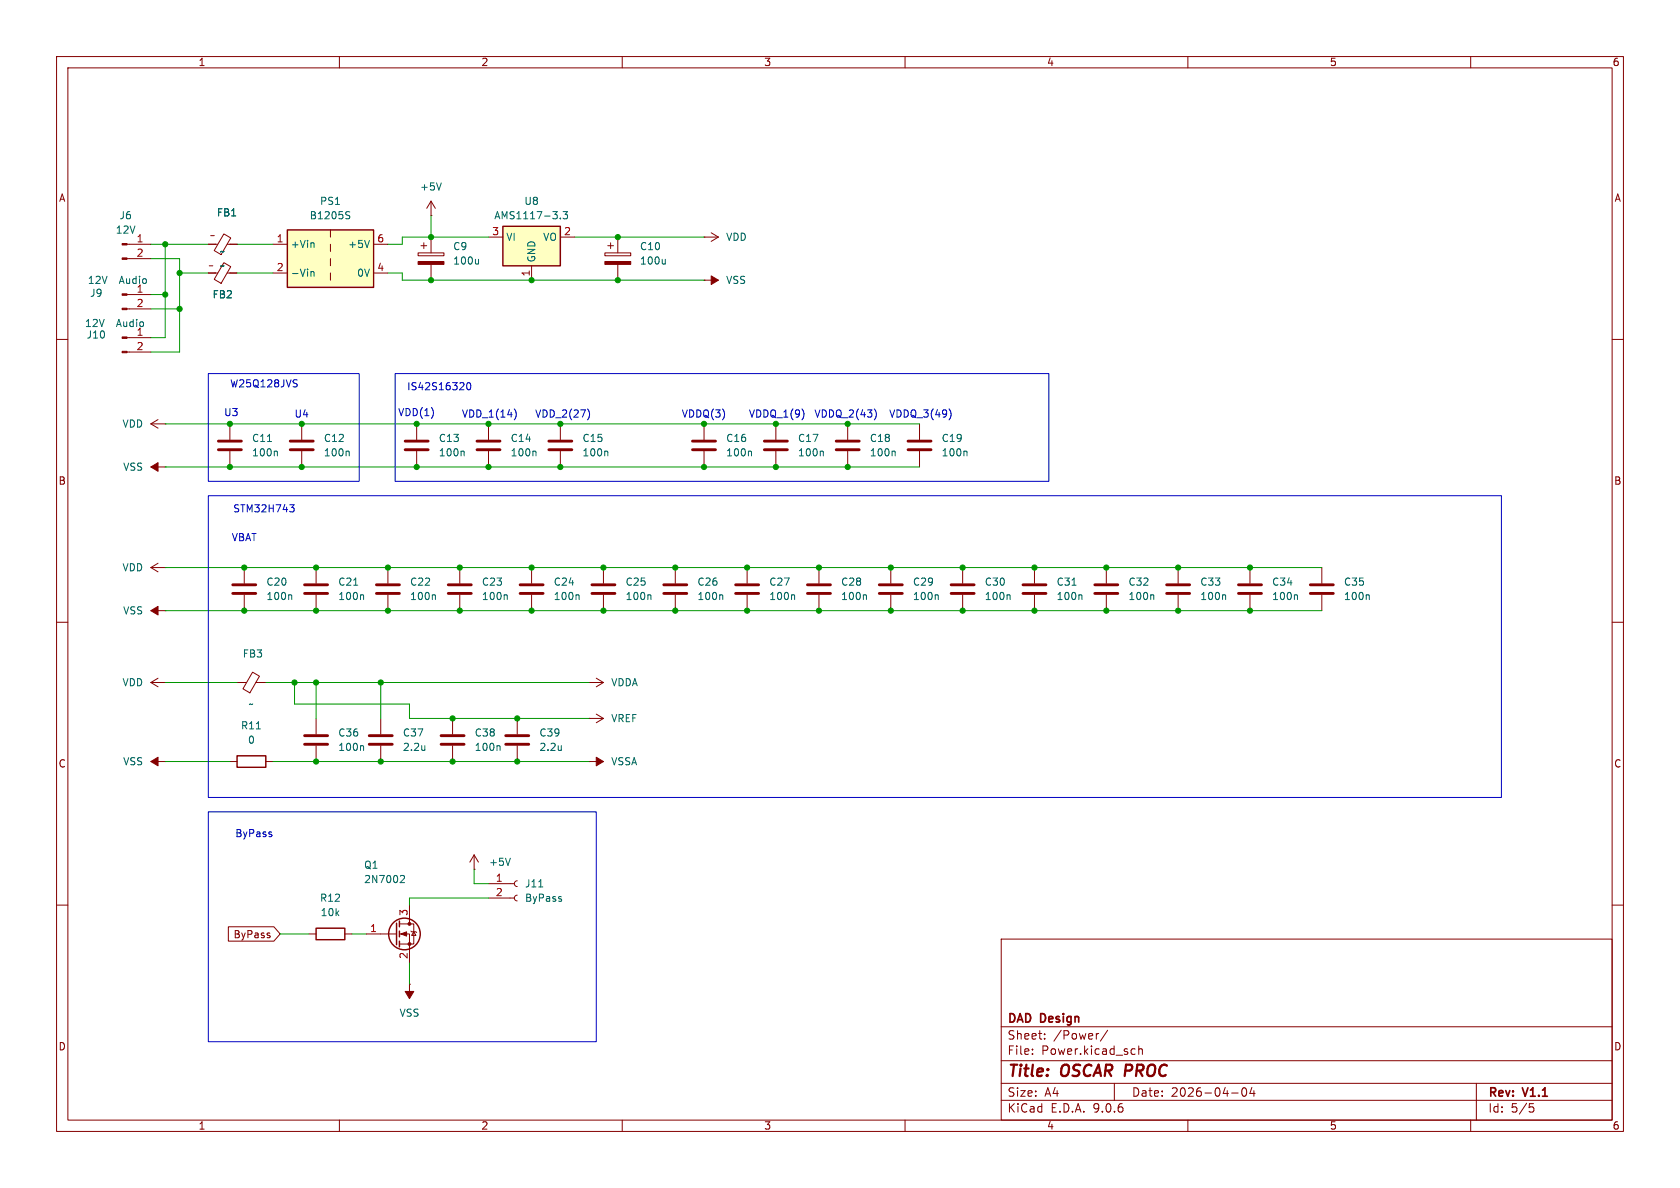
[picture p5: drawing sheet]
<svg xmlns="http://www.w3.org/2000/svg" width="297mm" height="210mm" viewBox="0 0 297 210" stroke-linecap="round" stroke-linejoin="round" font-family="sans-serif">
<g fill="none" stroke="#840000" stroke-width=".18">
<path d="M10 10h277v190h-277zM12 12h273v186h-273zM60 10v2M110 10v2M160 10v2M210 10v2M260 10v2M73.9 44.7h4.6v.5h-4.6zM74.4 43.4h1M74.9 42.9v1M76.2 41.9v2.8M76.2 46.7v2.8"/>
<path d="M124.5 41.9h.1M124.5 49.5h.1M124.5 41.9h2.5M124.5 49.5h2.5M125.7 41.1l1.3 .8M127 41.9l-1.3 .8M10 60h2M26.7 74.9l1.2 .8M26.7 74.9h2.5M27.9 74.2l-1.2 .7M29.2 74.9h.1M40.6 74.9v2.8"/>
<path d="M40.6 79.8v2.8M53.3 74.9v2.8M53.3 79.8v2.8M73.7 74.9v2.8M73.7 79.8v2.8M86.4 74.9v2.8M86.4 79.8v2.8M124.5 74.9v2.8M124.5 79.8v2.8M137.2 74.9v2.8M137.2 79.8v2.8M149.9 74.9v2.8"/>
<path d="M149.9 79.8v2.8M162.6 74.9v2.8M162.6 79.8v2.8M285 60h2M26.7 82.6h2.5M29.2 82.6h.1M10 110h2M55.9 100.3v2.8M55.9 105.2v2.8M105.4 119.9l1.3 .8M106.7 100.3v2.8M106.7 105.2v2.8"/>
<path d="M119.4 100.3v2.8M119.4 105.2v2.8M132.1 100.3v2.8M132.1 105.2v2.8M144.8 100.3v2.8M144.8 105.2v2.8M170.2 100.3v2.8M170.2 105.2v2.8M233.7 100.3v2.8M233.7 105.2v2.8M285 110h2M55.9 127v2.8"/>
<path d="M55.9 131.8v2.8M67.3 127v2.8M67.3 131.8v2.8M80 127v2.8M80 131.8v2.8M104.1 120.7h.1M104.1 134.6h.1M104.1 127h.1M104.1 120.7h2.6M104.1 134.6h2.6M104.1 127h2.6M105.4 126.2l1.3 .8"/>
<path d="M106.7 120.7l-1.3 .7M106.7 127l-1.3 .8M83.8 153.7h.1M83.8 151.1l-.7 1.3M83.8 151.1l.8 1.3M83.8 151.1v2.6M86.4 156.2h4.5M86.4 158.8h4.5M91.4 155.7l-.3 .2-.2 .3 .2 .4 .3 .1M91.4 158.2l-.3 .2-.2 .4 .2 .3 .3 .2M10 160h2M54.6 165.1h1.3"/>
<path d="M61 165.1h1.2M64.8 165.1h5.3M70.6 163.3h2.6v3.6h-2.6M70.6 165.1h1.8v5.1M72.4 174h.1M72.4 160v3.3M72.4 174v2.5M72.6 164.6l.2 .1h.7l.2 .1M73.2 164.7l.3 .7h-.7zM177 166h108v32h-108zM285 160h2M60 198v2"/>
<path d="M110 198v2M160 198v2M177 194.5h108M177 191.5h108M177 187.5h108M177 181.5h108M182.5 186.3v.1M182.5 185.5v.1M184.7 183.6v.1M184.7 182.8v.1M194.2 182.7l-.2 .1M195.8 182.1l-1.3 2"/>
<path d="M197 191.5v3M200.2 185.4l.5 .1M200.7 186.3l-.5 .1M201.3 185.5l.2-.1 .4 .1 .1 .9M201.3 184.9v1.5M210 198v2M217.7 193.2h1.2M219.7 192.4l.2-.1a.81 .81 0 0 1 .6 .6 .81 .81 0 0 1-.3 .8l-.2 .1a.81 .81 0 0 1-.3-1.4zM221.3 192.2l-.3 1.1h.9M221.7 192.8v1M260 198v2M261 191.5v6.5"/>
<path d="M270.4 195.1h.7M270.5 195.7h.4l.3 .3-.2 .5-.5 .1"/>
</g>
<g fill="#840000" stroke="#840000" stroke-width=".18">
<path d="M105.4 133.9l1.3 .7-1.3 .8z"/>
<path d="M26.7 82.6l1.2-.8v1.5z"/>
<path d="M71.6 175.3h1.6l-.8 1.2z"/>
<path d="M70.9 165.1l1-.4v.8z"/>
<path d="M125.7 48.8l1.3 .7-1.3 .8z"/>
<path d="M73.9 46.2h4.6v.5h-4.6z"/>
<circle cx="72.4" cy="163.3" r=".25"/>
<circle cx="72.4" cy="166.9" r=".25"/>
</g>
<g fill="none" stroke="#840000" stroke-width=".51">
<path d="M38.6 78h4.1M38.6 79.5h4.1M51.3 78h4.1M51.3 79.5h4.1M71.6 78h4.1M71.6 79.5h4.1M84.3 78h4.1M84.3 79.5h4.1M122.4 78h4.1M122.4 79.5h4.1M135.1 78h4.1M135.1 79.5h4.1"/>
<path d="M147.8 78h4.1M147.8 79.5h4.1M160.5 78h4.1M160.5 79.5h4.1M53.8 103.4h4.1M53.8 104.9h4.1M104.6 103.4h4.1M104.6 104.9h4.1M117.3 103.4h4.1M117.3 104.9h4.1M130 103.4h4.1M130 104.9h4.1"/>
<path d="M142.7 103.4h4.1M142.7 104.9h4.1M168.1 103.4h4.1M168.1 104.9h4.1M231.6 103.4h4.1M231.6 104.9h4.1M53.8 130h4.1M53.8 131.6h4.1M65.3 130h4M65.3 131.6h4M78 130h4M78 131.6h4"/>
</g>
<g fill="none" stroke="#006464" stroke-width=".18">
<path d="M84.6 45.8v.9M84.6 46.6l-.2 .1M47.3 78h.7M48.9 79.7l.1 .2v.7M61.6 79.7l.1 .2v.7M81.9 79.7l.2 .2v.7M94.6 79.7l.2 .2v.7M132.7 79.7l.2 .2v.7M145.4 79.7l.2 .2v.7M158.1 79.7l.2 .2v.7M170.8 79.7l.2 .2v.7M62.5 103.4h.7"/>
<path d="M64.1 105.1l.2 .2v.7M114.9 105.1l.2 .2v.7M127.6 105.1l.2 .2v.7M140.3 105.1l.2 .2v.7M153 105.1l.2 .2v.7M178.4 105.1l.2 .2v.7M241.9 105.1l.2 .2v.7M64.1 131.8l.2 .2v.7M75.1 131.8v.9M75.1 132.5l-.1 .1M88.2 131.8l.2 .2v.7M71 154.8h.4l.1 .3-.8 .9h.8"/>
<path d="M90.2 151.7l-.4 1.3M95.2 156.8h.8M99.2 159v.3"/>
</g>
<g fill="none" stroke="#840000" stroke-width=".25">
<path d="M55.9 164.1h5.1v2h-5.1zM70.1 163.2v3.8M70.6 162.8v1M70.6 164.6v1M70.6 166.4v1"/>
<circle cx="71.5" cy="165.1" r="2.79"/>
</g>
<path d="M88.9 40h10.2v7h-10.2z" fill="#ffffc2"/>
<path d="M88.9 40h10.2v7h-10.2zM41.9 133.6h5.1v2h-5.1z" fill="none" stroke="#840000" stroke-width=".25"/>
<g fill="none" stroke="#840000" stroke-width=".18">
<path d="M76.2 38.1h.1M76.2 35.6l-.8 1.2M76.2 35.6l.8 1.2M76.2 35.6v2.5M22.5 52.1h4.2M22.5 54.6h4.2M22.5 43.2h4.2M22.5 45.7h4.2M36.8 43.2h1.7M36.8 48.3h1.7M39.6 41.4l1.2 .7-1.7 2.9-1.2-.7zM39.6 46.4l1.2 .7-1.7 3-1.2-.7z"/>
<path d="M40.2 43.2h1.7M40.2 48.3h1.7M86.4 41.9h2.5M94 47v2.5M99.1 41.9h2.5M40.6 134.6h1.3M47 134.6h1.3"/>
</g>
<path d="M78 32.3l-.4 1.3M99.1 38.6v.1M99.5 37.4h.8l-.4 .5 .4 .1v.6l-.2 .1-.6-.1M45.3 128.8h.8" fill="none" stroke="#006464" stroke-width=".18"/>
<g fill="#840000" stroke="#840000" stroke-width=".18">
<path d="M21.6 51.9h.9v.3h-.9z"/>
<path d="M21.6 54.5h.9v.2h-.9z"/>
<path d="M21.6 43.1h.9v.2h-.9z"/>
<path d="M21.6 45.6h.9v.2h-.9z"/>
</g>
<path d="M50.8 40.6h15.2v10.2h-15.2z" fill="#ffffc2"/>
<path d="M50.8 40.6h15.2v10.2h-15.2z" fill="none" stroke="#840000" stroke-width=".25"/>
<g fill="none" stroke="#840000" stroke-width=".18">
<path d="M22.5 59.7h4.2M36.8 43.2h1.3M36.8 48.3h1.3M40.6 43.2h1.3M40.6 48.3h1.3M48.3 43.2h2.5M48.3 48.3h2.5M58.4 40.6v1.3M58.4 43.2v1.3M58.4 45.7v1.3M58.4 48.3v1.2M66 43.2h2.6"/>
<path d="M66 48.3h2.6M106.9 44.7h4.6v.5h-4.6zM107.4 43.4h1.1M107.9 42.9v1M109.2 41.9v2.8M109.2 46.7v2.8M22.5 62.2h4.2M99.1 74.9v2.8M99.1 79.8v2.8M27.9 99.6l-1.2 .7M26.7 100.3l1.2 .8M26.7 100.3h2.5"/>
<path d="M26.7 108h2.5M27.9 119.9l-1.2 .8M29.2 100.3h.1M29.2 108h.1M43.2 100.3v2.8M43.2 105.2v2.8M44.7 118.8l1.2 .7-1.7 3-1.2-.7zM68.6 100.3v2.8M68.6 105.2v2.8M81.3 100.3v2.8M81.3 105.2v2.8M94 100.3v2.8"/>
<path d="M94 105.2v2.8M157.5 100.3v2.8M157.5 105.2v2.8M182.9 100.3v2.8M182.9 105.2v2.8M195.6 100.3v2.8M195.6 105.2v2.8M208.3 100.3v2.8M208.3 105.2v2.8M221 100.3v2.8M221 105.2v2.8M26.7 120.7h2.5"/>
<path d="M26.7 134.6h2.5M26.7 120.7l1.2 .7M29.2 134.6h.1M29.2 120.7h.1M41.9 120.7h1.7M45.2 120.7h1.8M91.4 127v2.8M91.4 131.8v2.8M40.4 163.8h8l1.1 1.3-1.1 1.3h-8zM47.7 165.4v.3"/>
</g>
<g fill="none" stroke="#006464" stroke-width=".18">
<path d="M61.4 38l.3 .1 .1 .3-.2 .3h-.3M61.4 37.4l.4 .1M55 48.1l.2-.1 .3 .1v.7M55 48v.8M55.3 42.9l.2 .2v.7M65.3 42.5l-.4 1.3M117.6 45.8v.9M117.6 46.6l-.2 .1M107.3 79.7l.2 .2v.7M51.4 105.1l.2 .2v.7M76.8 105.1l.2 .2v.7M89.5 105.1l.2 .2v.7"/>
<path d="M102.2 105.1l.2 .2v.7M165.7 105.1l.2 .2v.7M189.5 103.4h.7M191.1 105.1l.2 .2v.7M203.8 105.1l.2 .2v.7M216.5 105.1l.2 .2v.7M229.2 105.1l.2 .2v.7M99.2 131.8v.9M99.2 132.5v.1"/>
</g>
<g fill="#840000" stroke="#840000" stroke-width=".18">
<path d="M106.9 46.2h4.6v.5h-4.6z"/>
<path d="M21.6 59.6h.9v.2h-.9z"/>
<path d="M21.6 62.1h.9v.3h-.9z"/>
<path d="M26.7 108l1.2-.8v1.5z"/>
<path d="M26.7 134.6l1.2-.7v1.5z"/>
</g>
<g fill="none" stroke="#840000" stroke-width=".51">
<path d="M97 78h4.1M97 79.5h4.1M41.1 103.4h4.1M41.1 104.9h4.1M66.5 103.4h4.1M66.5 104.9h4.1M79.2 103.4h4.1M79.2 104.9h4.1M91.9 103.4h4.1M91.9 104.9h4.1M155.4 103.4h4.1M155.4 104.9h4.1"/>
<path d="M180.8 103.4h4.1M180.8 104.9h4.1M193.5 103.4h4.1M193.5 104.9h4.1M206.2 103.4h4.1M206.2 104.9h4.1M218.9 103.4h4.1M218.9 104.9h4.1M89.4 130h4.1M89.4 131.6h4.1"/>
</g>
<g fill="none" stroke="#009600" stroke-width=".18">
<path d="M76.2 38.1v3.8M26.7 45.7h5v16.5h-5M26.7 43.2h10.1M26.7 54.6h5M26.7 52.1h2.5M29.2 43.2v16.5h-2.5M31.7 48.3h5.1M41.9 43.2h6.4M41.9 48.3h6.4M68.6 48.3h2.5v1.2h53.4M86.4 41.9h-15.3v1.3h-2.5M101.6 41.9h22.9"/>
<path d="M29.2 74.9h133.4M29.2 82.6h133.4M29.2 100.3h204.5M29.2 108h204.5M29.2 120.7h12.7M29.2 134.6h11.4M47 120.7h57.1M48.3 134.6h55.8M52.1 120.7v3.8h20.3v2.5h31.7M55.9 120.7v6.3M67.3 120.7v6.3M83.8 153.7v2.5h2.6"/>
<path d="M86.4 158.8h-14v1.2M49.5 165.1h5.1M62.2 165.1h2.6M72.4 170.2v3.8"/>
</g>
<g fill="none" stroke="#0000c2" stroke-width=".18">
<path d="M36.8 66h26.7v19.1h-26.7zM52.1 67.1l.4 .1M52.3 67.8l.2 .2-.2 .4M69.8 66h115.6v19.1h-115.6zM82.7 67.7l.1-.1a.68 .68 0 0 1 .4 .7 .68 .68 0 0 1-.4 .6 .84 .84 0 0 1-.1-1.2zM90.9 72.3a1.46 1.46 0 0 1 0 1.9M103.9 72.3a1.46 1.46 0 0 1 0 1.9M142 72.6l.1 .5-.1 .8M154.6 72.3a1.46 1.46 0 0 1 0 1.9M167.8 72.3a1.46 1.46 0 0 1 0 1.9M36.8 87.6h228.6v53.4h-228.6zM51.2 89.2h.8l-.4 .5 .3 .1 .1 .5-.2 .2h-.4"/>
<path d="M36.8 143.5h68.6v40.7h-68.6zM48 147.5v.3"/>
</g>
<g fill="#009600" stroke="#009600" stroke-width=".18">
<circle cx="67.3" cy="120.7" r=".46"/>
<circle cx="55.9" cy="108" r=".46"/>
<circle cx="53.3" cy="74.9" r=".46"/>
<circle cx="73.7" cy="74.9" r=".46"/>
<circle cx="40.6" cy="82.6" r=".46"/>
<circle cx="53.3" cy="82.6" r=".46"/>
<circle cx="40.6" cy="74.9" r=".46"/>
<circle cx="80" cy="134.6" r=".46"/>
<circle cx="80" cy="127" r=".46"/>
<circle cx="67.3" cy="134.6" r=".46"/>
<circle cx="68.6" cy="108" r=".46"/>
<circle cx="91.4" cy="127" r=".46"/>
<circle cx="91.4" cy="134.6" r=".46"/>
<circle cx="31.7" cy="54.6" r=".46"/>
<circle cx="31.7" cy="48.3" r=".46"/>
<circle cx="29.2" cy="52.1" r=".46"/>
<circle cx="29.2" cy="43.2" r=".46"/>
<circle cx="149.9" cy="82.6" r=".46"/>
<circle cx="137.2" cy="82.6" r=".46"/>
<circle cx="149.9" cy="74.9" r=".46"/>
<circle cx="132.1" cy="100.3" r=".46"/>
<circle cx="182.9" cy="100.3" r=".46"/>
<circle cx="132.1" cy="108" r=".46"/>
<circle cx="119.4" cy="108" r=".46"/>
<circle cx="144.8" cy="108" r=".46"/>
<circle cx="170.2" cy="100.3" r=".46"/>
<circle cx="144.8" cy="100.3" r=".46"/>
<circle cx="157.5" cy="100.3" r=".46"/>
<circle cx="137.2" cy="74.9" r=".46"/>
<circle cx="106.7" cy="108" r=".46"/>
<circle cx="124.5" cy="82.6" r=".46"/>
<circle cx="119.4" cy="100.3" r=".46"/>
<circle cx="106.7" cy="100.3" r=".46"/>
<circle cx="99.1" cy="82.6" r=".46"/>
<circle cx="124.5" cy="74.9" r=".46"/>
<circle cx="94" cy="49.5" r=".46"/>
<circle cx="99.1" cy="74.9" r=".46"/>
<circle cx="76.2" cy="49.5" r=".46"/>
<circle cx="76.2" cy="41.9" r=".46"/>
<circle cx="109.2" cy="49.5" r=".46"/>
<circle cx="109.2" cy="41.9" r=".46"/>
<circle cx="86.4" cy="82.6" r=".46"/>
<circle cx="86.4" cy="74.9" r=".46"/>
<circle cx="73.7" cy="82.6" r=".46"/>
<circle cx="55.9" cy="120.7" r=".46"/>
<circle cx="55.9" cy="134.6" r=".46"/>
<circle cx="68.6" cy="100.3" r=".46"/>
<circle cx="55.9" cy="100.3" r=".46"/>
<circle cx="94" cy="108" r=".46"/>
<circle cx="52.1" cy="120.7" r=".46"/>
<circle cx="43.2" cy="100.3" r=".46"/>
<circle cx="43.2" cy="108" r=".46"/>
<circle cx="81.3" cy="100.3" r=".46"/>
<circle cx="94" cy="100.3" r=".46"/>
<circle cx="81.3" cy="108" r=".46"/>
<circle cx="195.6" cy="108" r=".46"/>
<circle cx="195.6" cy="100.3" r=".46"/>
<circle cx="170.2" cy="108" r=".46"/>
<circle cx="157.5" cy="108" r=".46"/>
<circle cx="208.3" cy="100.3" r=".46"/>
<circle cx="208.3" cy="108" r=".46"/>
<circle cx="221" cy="100.3" r=".46"/>
<circle cx="221" cy="108" r=".46"/>
<circle cx="182.9" cy="108" r=".46"/>
</g>
<g font-size="2.8" fill="#840000">
<text x="178" y="190.9">Title:</text>
<text x="187.7" y="190.9">OSCAR PROC</text>
</g>
<g font-size="2.1" fill="#840000">
<text x="178" y="184">Sheet:</text>
<text x="178" y="181.2">DAD</text>
<text x="184" y="181.2">Design</text>
<text x="186.2" y="184">/Power/</text>
<text x="178" y="186.7">File:</text>
<text x="184.1" y="186.7">Power.kicad_sch</text>
<text x="178" y="196.9">KiCad</text>
<text x="178" y="194.1">Size:</text>
<text x="184.7" y="194.1">A4</text>
<text x="185.7" y="196.9">E.D.A.</text>
<text x="193.3" y="196.9">9.0.6</text>
<text x="200" y="194.1">Date:</text>
<text x="207" y="194.1">2026-04-04</text>
<text x="263" y="194.3">Rev:</text>
<text x="263" y="196.9">Id:</text>
<text x="267.1" y="196.9">5/5</text>
<text x="269.4" y="194.3">V1.1</text>
</g>
<g font-size="1.8" fill="#840000">
<text x="35" y="11.9">1</text>
<text x="85" y="11.9">2</text>
<text x="135" y="11.9">3</text>
<text x="185" y="11.9">4</text>
<text x="235" y="11.9">5</text>
<text x="285" y="11.9">6</text>
<text x="10.3" y="35.9">A</text>
<text x="285.3" y="35.9">A</text>
<text x="10.3" y="85.9">B</text>
<text x="285.3" y="85.9">B</text>
<text x="10.3" y="135.9">C</text>
<text x="285.3" y="135.9">C</text>
<text x="41.2" y="166.1">ByPass</text>
<text x="10.3" y="185.9">D</text>
<text x="285.3" y="185.9">D</text>
<text x="35" y="199.9">1</text>
<text x="85" y="199.9">2</text>
<text x="135" y="199.9">3</text>
<text x="185" y="199.9">4</text>
<text x="235" y="199.9">5</text>
<text x="285" y="199.9">6</text>
</g>
<g font-size="1.8" fill="#006464">
<text x="74.2" y="33.9">+5V</text>
<text x="20.4" y="41.5">12V</text>
<text x="21" y="39">J6</text>
<text x="38.2" y="38.5">FB1</text>
<text x="54.7" y="39">B1205S</text>
<text x="56.5" y="36.4">PS1</text>
<text x="87.3" y="39">AMS1117-3.3</text>
<text x="92.6" y="36.4">U8</text>
<text x="38.8" y="47.9">~</text>
<text x="38.8" y="45.3">~</text>
<text x="51.3" y="44">+Vin</text>
<text x="61.5" y="44">+5V</text>
<text x="80" y="44.4">C9</text>
<text x="80" y="47">100u</text>
<text x="89.4" y="42.8">VI</text>
<text x="94.8" y="46.5" transform="rotate(-90 94.8 46.5)">GND</text>
<text x="95.9" y="42.8">VO</text>
<text x="113" y="47">100u</text>
<text x="113" y="44.4">C10</text>
<text x="128.3" y="42.8">VDD</text>
<text x="15.4" y="50.4">12V</text>
<text x="15.8" y="52.7">J9</text>
<text x="21.3" y="50.4">Audio</text>
<text x="24.1" y="51.8">1</text>
<text x="37.5" y="52.9">FB2</text>
<text x="51.3" y="49.1">-Vin</text>
<text x="63" y="49.1">0V</text>
<text x="128.3" y="50.4">VSS</text>
<text x="14.9" y="58">12V</text>
<text x="20.8" y="58">Audio</text>
<text x="24.1" y="59.4">1</text>
<text x="15.2" y="60">J10</text>
<text x="21.6" y="75.8">VDD</text>
<text x="21.7" y="83.4">VSS</text>
<text x="44.5" y="80.9">100n</text>
<text x="44.5" y="78.3">C11</text>
<text x="57.2" y="80.9">100n</text>
<text x="57.2" y="78.3">C12</text>
<text x="77.5" y="80.9">100n</text>
<text x="77.5" y="78.3">C13</text>
<text x="90.2" y="80.9">100n</text>
<text x="90.2" y="78.3">C14</text>
<text x="102.9" y="80.9">100n</text>
<text x="102.9" y="78.3">C15</text>
<text x="128.3" y="80.9">100n</text>
<text x="128.3" y="78.3">C16</text>
<text x="141" y="80.9">100n</text>
<text x="141" y="78.3">C17</text>
<text x="153.7" y="80.9">100n</text>
<text x="153.7" y="78.3">C18</text>
<text x="166.4" y="80.9">100n</text>
<text x="166.4" y="78.3">C19</text>
<text x="21.6" y="101.2">VDD</text>
<text x="47" y="106.3">100n</text>
<text x="47" y="103.7">C20</text>
<text x="59.7" y="106.3">100n</text>
<text x="59.7" y="103.7">C21</text>
<text x="72.4" y="106.3">100n</text>
<text x="72.4" y="103.7">C22</text>
<text x="85.1" y="106.3">100n</text>
<text x="85.1" y="103.7">C23</text>
<text x="97.8" y="106.3">100n</text>
<text x="97.8" y="103.7">C24</text>
<text x="110.5" y="106.3">100n</text>
<text x="110.5" y="103.7">C25</text>
<text x="123.2" y="106.3">100n</text>
<text x="123.2" y="103.7">C26</text>
<text x="135.9" y="106.3">100n</text>
<text x="135.9" y="103.7">C27</text>
<text x="148.6" y="106.3">100n</text>
<text x="148.6" y="103.7">C28</text>
<text x="161.3" y="106.3">100n</text>
<text x="161.3" y="103.7">C29</text>
<text x="174" y="106.3">100n</text>
<text x="174" y="103.7">C30</text>
<text x="186.7" y="106.3">100n</text>
<text x="186.7" y="103.7">C31</text>
<text x="199.4" y="106.3">100n</text>
<text x="199.4" y="103.7">C32</text>
<text x="212.1" y="106.3">100n</text>
<text x="212.1" y="103.7">C33</text>
<text x="224.8" y="106.3">100n</text>
<text x="224.8" y="103.7">C34</text>
<text x="237.5" y="106.3">100n</text>
<text x="237.5" y="103.7">C35</text>
<text x="21.7" y="108.8">VSS</text>
<text x="42.8" y="116.4">FB3</text>
<text x="21.6" y="121.5">VDD</text>
<text x="43.9" y="125.3">~</text>
<text x="108" y="121.5">VDDA</text>
<text x="42.5" y="129.1">R11</text>
<text x="43.7" y="131.7">0</text>
<text x="59.7" y="130.4">C36</text>
<text x="71.1" y="130.4">C37</text>
<text x="83.8" y="130.4">C38</text>
<text x="95.3" y="130.4">C39</text>
<text x="108" y="127.9">VREF</text>
<text x="21.7" y="135.5">VSS</text>
<text x="59.7" y="132.9">100n</text>
<text x="71.1" y="132.9">2.2u</text>
<text x="83.8" y="132.9">100n</text>
<text x="95.3" y="132.9">2.2u</text>
<text x="108" y="135.5">VSSA</text>
<text x="64.3" y="153.8">Q1</text>
<text x="86.4" y="153.3">+5V</text>
<text x="56.5" y="159.6">R12</text>
<text x="64.3" y="156.3">2N7002</text>
<text x="92.7" y="157.1">J11</text>
<text x="92.7" y="159.6">ByPass</text>
<text x="56.6" y="162.2">10k</text>
<text x="70.5" y="179.9">VSS</text>
</g>
<g font-size="1.8" fill="#a90000">
<text x="86.9" y="41.7">3</text>
<text x="99.6" y="41.7">2</text>
<text x="24.1" y="42.9">1</text>
<text x="24.1" y="45.5">2</text>
<text x="48.8" y="42.9">1</text>
<text x="66.6" y="42.9">6</text>
<text x="48.8" y="48">2</text>
<text x="66.6" y="48">4</text>
<text x="93.7" y="49" transform="rotate(-90 93.7 49)">1</text>
<text x="24.1" y="54.4">2</text>
<text x="24.1" y="62">2</text>
<text x="87.6" y="156">1</text>
<text x="72.1" y="162" transform="rotate(-90 72.1 162)">3</text>
<text x="87.6" y="158.5">2</text>
<text x="65.3" y="164.8">1</text>
<text x="72.1" y="169.6" transform="rotate(-90 72.1 169.6)">2</text>
</g>
<g font-size="1.8" fill="#0000c2">
<text x="40.6" y="68.7">W25Q128JVS</text>
<text x="71.9" y="69.2">IS42S16320</text>
<text x="39.5" y="73.8">U3</text>
<text x="52" y="74">U4</text>
<text x="70.3" y="73.8">VDD(1)</text>
<text x="81.6" y="74">VDD_1(14)</text>
<text x="94.5" y="74">VDD_2(27)</text>
<text x="120.4" y="74">VDDQ(3)</text>
<text x="132.3" y="74">VDDQ_1(9)</text>
<text x="143.9" y="74">VDDQ_2(43)</text>
<text x="157.1" y="74">VDDQ_3(49)</text>
<text x="40.9" y="95.9">VBAT</text>
<text x="41.1" y="90.8">STM32H743</text>
<text x="41.5" y="148.2">ByPass</text>
</g>
<g font-size=".9" fill="#840000">
<text x="38.1" y="42" transform="rotate(-90 38.1 42)">I</text>
<text x="37.9" y="47.3" transform="rotate(-90 37.9 47.3)">I</text>
</g>
</svg>
